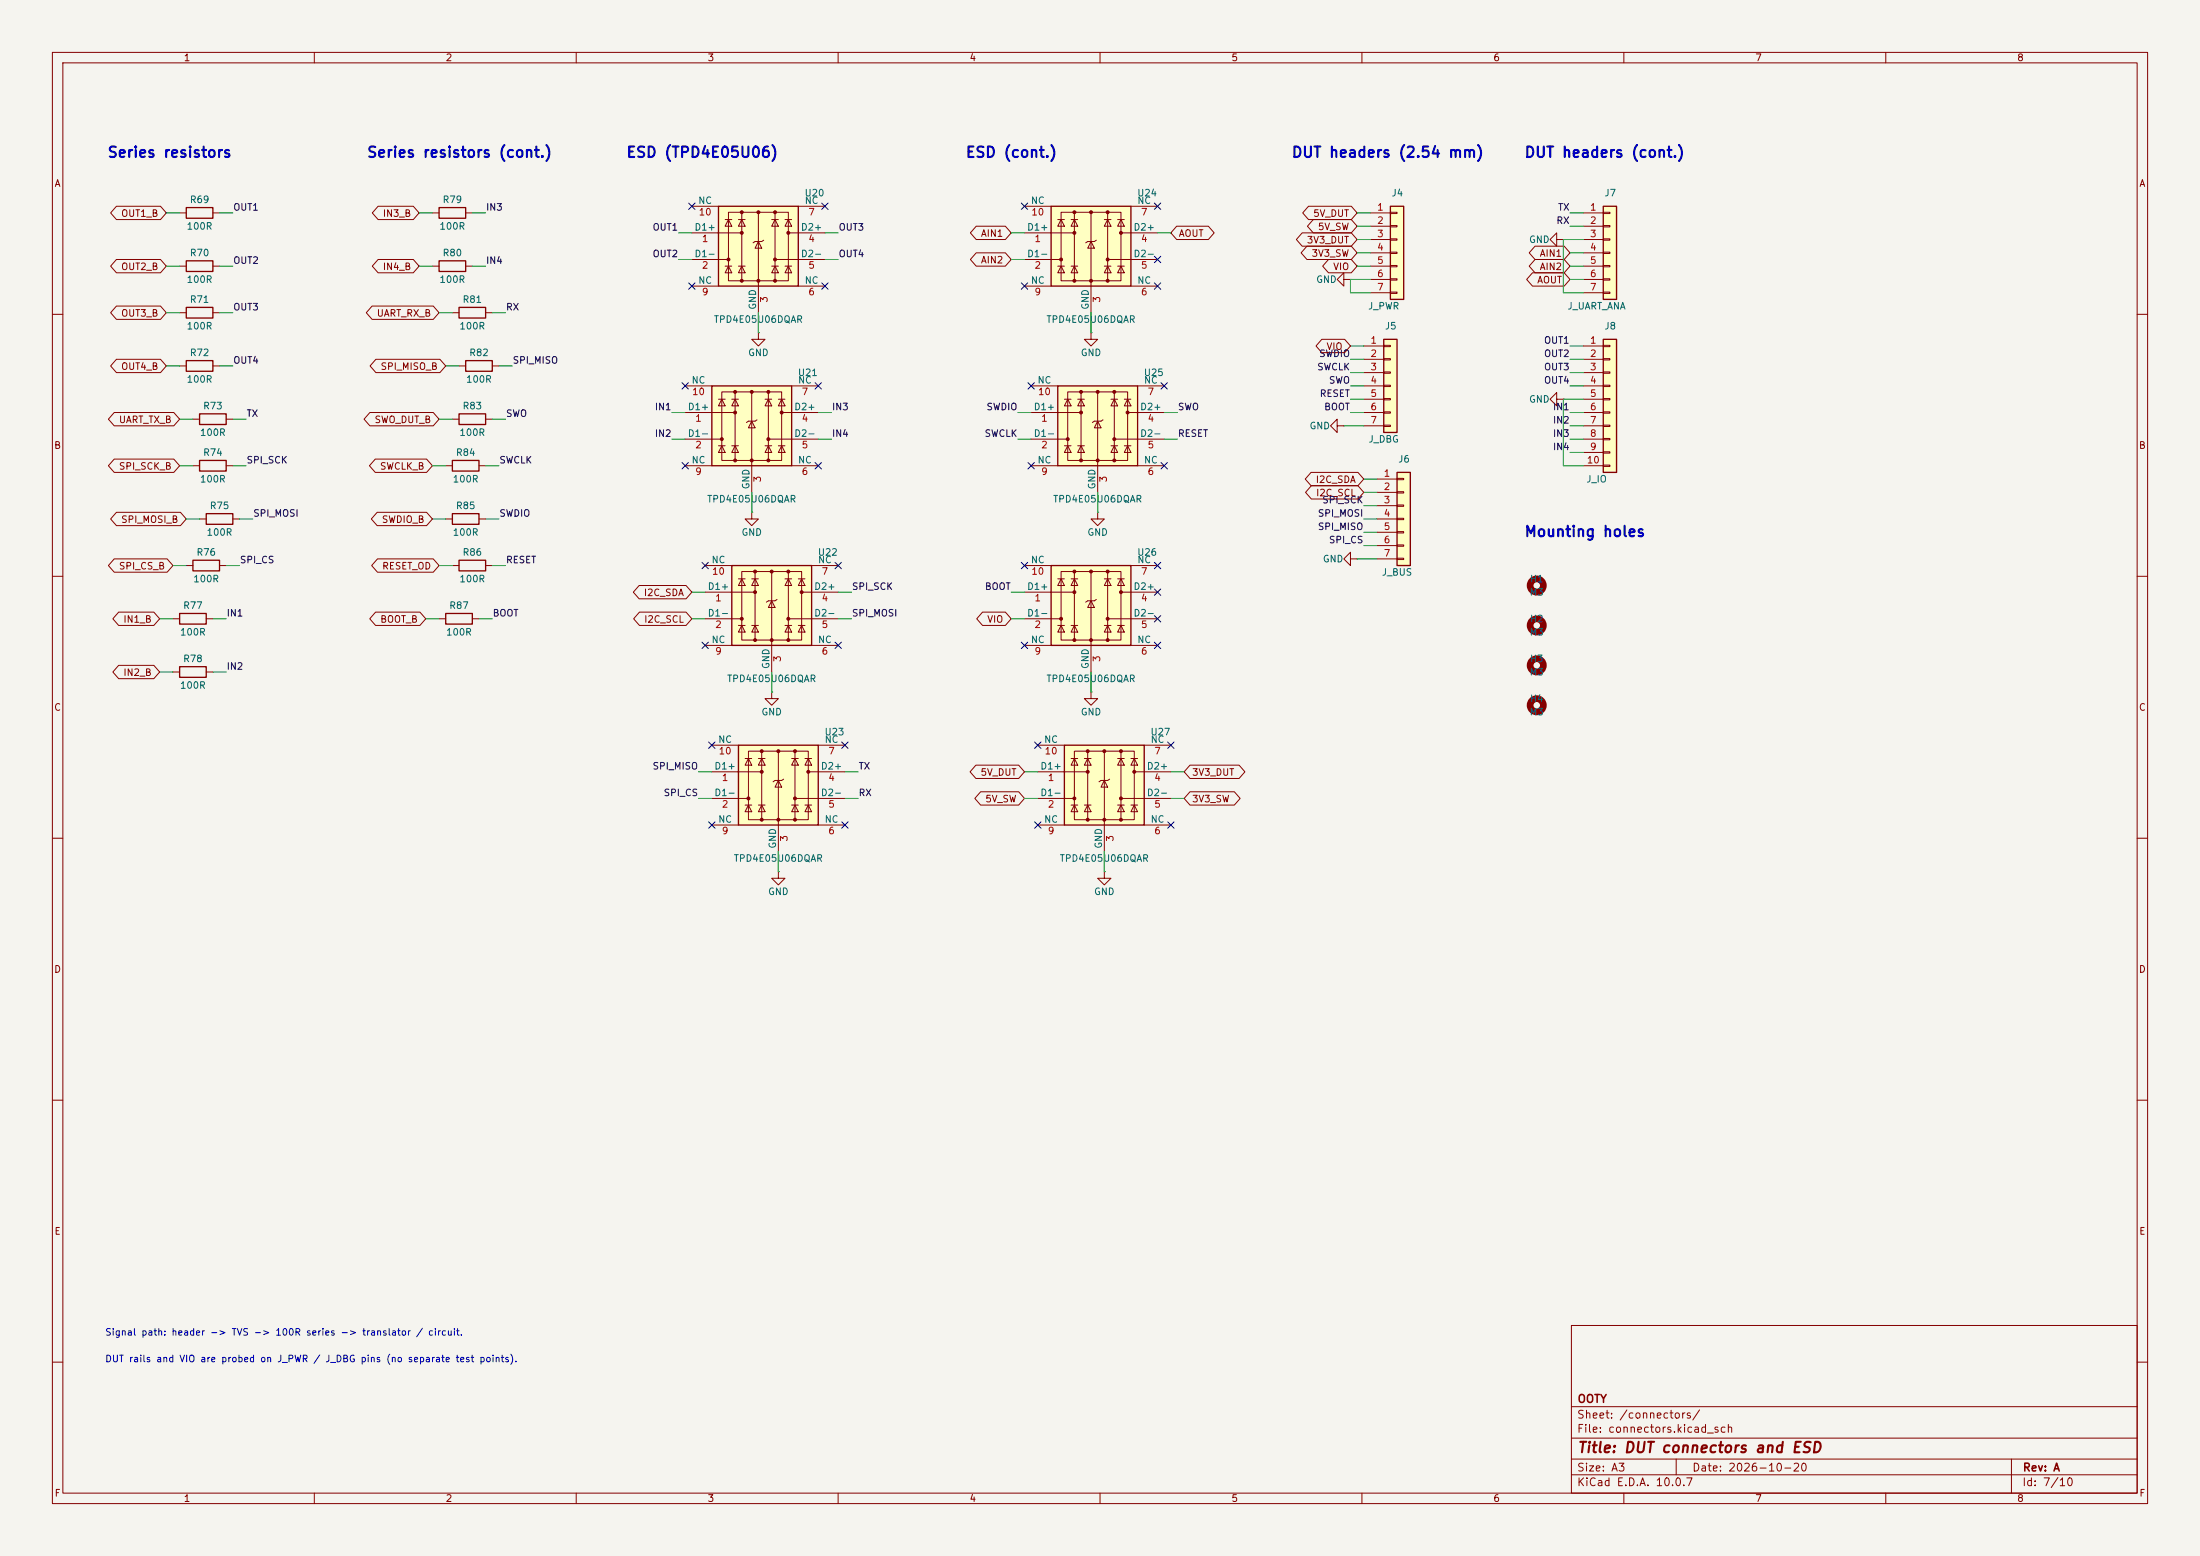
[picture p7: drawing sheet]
<svg xmlns="http://www.w3.org/2000/svg" width="420mm" height="297mm" viewBox="0 0 420 297" stroke-linecap="round" stroke-linejoin="round" font-family="sans-serif">
<path d="M0 0h420v297h-420z" fill="#f5f4ef" stroke="#f5f4ef" stroke-width=".19"/>
<g fill="none" stroke="#840000" stroke-width=".19">
<path d="M10 10h400v277h-400zM12 12h396v273h-396zM60 10v2M110 10v2M160 10v2M210 10v2M260 10v2M310 10v2M360 10v2M10 60h2M408 60h2M10 110h2"/>
<path d="M408 110h2M10 160h2M408 160h2M10 210h2M408 210h2M300 253h108v32h-108zM10 260h2M300 278.5h108M300 274.5h108M300 268.5h108M320 278.5v3M384 278.5v6.5"/>
<path d="M408 260h2M60 285v2M110 285v2M160 285v2M210 285v2M260 285v2M300 281.5h108M310 285v2M360 285v2"/>
</g>
<circle cx="293.4" cy="111.8" r="1.27" fill="none" stroke="#840000" stroke-width="1.3"/>
<path d="M137.2 39.4h15.2v15.2h-15.2z" fill="#ffffc2"/>
<g fill="none" stroke="#840000" stroke-width=".19">
<path d="M132.1 39.4h5.1M152.4 39.4h5.1M132.1 44.5h9.5M132.1 49.5h7M132.1 54.6h5.1M138.4 41.9h1.3M138.4 50.8h1.3M139.1 40.5h11.4v13.1h-11.4zM139.1 41.9l.6 1.3h-1.3zM139.1 50.8l.6 1.3h-1.3zM141 41.9h1.2M141 50.8h1.2"/>
<path d="M141.6 41.9l.6 1.3h-1.2zM141.6 50.8l.6 1.3h-1.2zM141.6 40.5v13.1M144.8 46.1l.6 1.3h-1.3zM144.8 40.5v19.2M145.8 45.8l-.4 .3h-1.3l-.3 .3M147.3 41.9h1.3M147.3 50.8h1.3M148 41.9l.6 1.3h-1.3zM148 50.8l.6 1.3h-1.3zM148 40.5v13.1M148 49.5h9.5"/>
<path d="M149.9 41.9h1.2M149.9 50.8h1.2M150.5 41.9l.6 1.3h-1.2zM150.5 50.8l.6 1.3h-1.2zM150.5 44.5h7M152.4 54.6h5.1M144.8 63.5v1.3h1.2l-1.2 1.2-1.3-1.2h1.3M144.8 63.5h.1"/>
</g>
<path d="M137.2 39.4h15.2v15.2h-15.2z" fill="none" stroke="#840000" stroke-width=".25"/>
<g fill="#840000" stroke="#840000" stroke-width=".19">
<circle cx="139.1" cy="49.5" r=".28"/>
<circle cx="141.6" cy="40.5" r=".28"/>
<circle cx="141.6" cy="44.5" r=".28"/>
<circle cx="141.6" cy="53.6" r=".28"/>
<circle cx="144.8" cy="40.5" r=".28"/>
<circle cx="144.8" cy="53.6" r=".28"/>
<circle cx="148" cy="40.5" r=".28"/>
<circle cx="148" cy="49.5" r=".28"/>
<circle cx="148" cy="53.6" r=".28"/>
<circle cx="150.5" cy="44.5" r=".28"/>
</g>
<path d="M135.9 73.7h15.2v15.2h-15.2z" fill="#ffffc2"/>
<g fill="none" stroke="#840000" stroke-width=".19">
<path d="M87.6 69.9h1.3M94 69.9h1.2M130.8 78.7h9.5M130.8 73.7h5.1M137.2 76.2h1.2M137.8 74.8h11.4v13.1h-11.4zM137.8 76.2l.6 1.3h-1.2zM139.7 76.2h1.3M140.3 76.2l.7 1.3h-1.3zM140.3 74.8v13.1M143.5 74.8v19.2M146 76.2h1.3"/>
<path d="M146.7 76.2l.6 1.3h-1.3zM146.7 74.8v13.1M148.6 76.2h1.3M149.2 76.2l.7 1.3h-1.3zM149.2 78.7h7M151.1 73.7h5.1M297.2 76.2v-1.3l-1.3 1.3 1.3 1.3v-1.3h1.2M298.4 76.2h.1M130.8 83.8h7M130.8 88.9h5.1M137.2 85.1h1.2M137.8 85.1l.6 1.3h-1.2z"/>
<path d="M139.7 85.1h1.3M140.3 85.1l.7 1.3h-1.3zM143.5 80.4l.6 1.3h-1.2zM143.5 97.8v1.3h1.3l-1.3 1.2-1.3-1.2h1.3M143.5 97.8h.1M144.5 80.1l-.4 .3h-1.2l-.4 .2M146 85.1h1.3M146.7 85.1l.6 1.3h-1.3zM146.7 83.8h9.5M148.6 85.1h1.3M149.2 85.1l.7 1.3h-1.3zM151.1 88.9h5.1"/>
<path d="M257.8 106.7v-1.3l-1.3 1.3 1.3 1.3v-1.3h1.3M259.1 106.7h.1M33 128.3h1.3M39.4 128.3h1.2"/>
</g>
<path d="M88.9 68.8h5.1v2.1h-5.1zM135.9 73.7h15.2v15.2h-15.2zM34.3 127.3h5.1v2h-5.1z" fill="none" stroke="#840000" stroke-width=".25"/>
<g fill="#840000" stroke="#840000" stroke-width=".19">
<circle cx="137.8" cy="83.8" r=".28"/>
<circle cx="140.3" cy="74.8" r=".28"/>
<circle cx="140.3" cy="78.7" r=".28"/>
<circle cx="140.3" cy="87.9" r=".28"/>
<circle cx="143.5" cy="74.8" r=".28"/>
<circle cx="143.5" cy="87.9" r=".28"/>
<circle cx="146.7" cy="74.8" r=".28"/>
<circle cx="146.7" cy="83.8" r=".28"/>
<circle cx="146.7" cy="87.9" r=".28"/>
<circle cx="149.2" cy="78.7" r=".28"/>
</g>
<circle cx="293.4" cy="127" r="1.27" fill="none" stroke="#840000" stroke-width="1.3"/>
<path d="M266.7 90.2h2.5v17.8h-2.5z" fill="#ffffc2"/>
<path d="M266.7 90.2h2.5v17.8h-2.5z" fill="none" stroke="#840000" stroke-width=".25"/>
<g fill="none" stroke="#840000" stroke-width=".19">
<path d="M262.9 91.4h3.8M262.9 94h3.8M262.9 96.5h3.8M262.9 99.1h3.8M266.7 91.3h1.3v.3h-1.3zM266.7 93.9h1.3v.2h-1.3zM266.7 96.4h1.3v.2h-1.3zM266.7 98.9h1.3v.3h-1.3zM262.9 101.6h3.8M262.9 104.1h3.8M262.9 106.7h3.8M266.7 101.5h1.3v.2h-1.3z"/>
<path d="M266.7 104h1.3v.3h-1.3zM266.7 106.6h1.3v.2h-1.3z"/>
</g>
<path d="M203.2 142.2h15.2v15.3h-15.2z" fill="#ffffc2"/>
<g fill="none" stroke="#840000" stroke-width=".19">
<path d="M198.1 147.3h9.5M198.1 152.4h7M198.1 157.5h5.1M198.1 142.2h5.1M204.5 144.8h1.2M204.5 153.7h1.2M205.1 143.4h11.4v13.1h-11.4zM205.1 144.8l.6 1.3h-1.2zM205.1 153.7l.6 1.2h-1.2zM207 144.8h1.3M207 153.7h1.3M207.6 144.8l.7 1.3h-1.3z"/>
<path d="M207.6 153.7l.7 1.2h-1.3zM207.6 143.4v13.1M210.8 149l.7 1.2h-1.3zM210.8 143.4v19.2M211.8 148.7l-.3 .3h-1.3l-.4 .2M213.4 144.8h1.2M213.4 153.7h1.2M214 144.8l.6 1.3h-1.2zM214 153.7l.6 1.2h-1.2zM214 143.4v13.1M214 152.4h9.5M215.9 144.8h1.3"/>
<path d="M215.9 153.7h1.3M216.5 144.8l.7 1.3h-1.3zM216.5 153.7l.7 1.2h-1.3zM216.5 147.3h7M218.4 157.5h5.1M218.4 142.2h5.1"/>
</g>
<path d="M203.2 142.2h15.2v15.3h-15.2z" fill="none" stroke="#840000" stroke-width=".25"/>
<g fill="#840000" stroke="#840000" stroke-width=".19">
<circle cx="205.1" cy="152.4" r=".28"/>
<circle cx="207.6" cy="143.4" r=".28"/>
<circle cx="207.6" cy="147.3" r=".28"/>
<circle cx="207.6" cy="156.5" r=".28"/>
<circle cx="210.8" cy="143.4" r=".28"/>
<circle cx="210.8" cy="156.5" r=".28"/>
<circle cx="214" cy="143.4" r=".28"/>
<circle cx="214" cy="152.4" r=".28"/>
<circle cx="214" cy="156.5" r=".28"/>
<circle cx="216.5" cy="147.3" r=".28"/>
</g>
<path d="M264.2 64.8h2.5v17.8h-2.5z" fill="#ffffc2"/>
<path d="M264.2 64.8h2.5v17.8h-2.5z" fill="none" stroke="#840000" stroke-width=".25"/>
<g fill="none" stroke="#840000" stroke-width=".19">
<path d="M256.5 53.3v-1.2l-1.2 1.2 1.2 1.3v-1.3h1.3M257.8 53.3h.1M260.3 66h3.9M260.3 68.6h3.9M260.3 71.1h3.9M260.3 73.7h3.9M260.3 76.2h3.9M260.3 78.7h3.9M264.2 65.9h1.2v.3h-1.2zM264.2 68.5h1.2v.2h-1.2zM264.2 71h1.2v.2h-1.2zM264.2 73.5h1.2v.3h-1.2z"/>
<path d="M264.2 76.1h1.2v.2h-1.2zM264.2 78.6h1.2v.3h-1.2zM255.3 81.3v-1.3l-1.3 1.3 1.3 1.3v-1.3h1.2M256.5 81.3h.1M260.3 81.3h3.9M264.2 81.2h1.2v.2h-1.2z"/>
</g>
<path d="M265.4 39.4h2.6v17.8h-2.6z" fill="#ffffc2"/>
<path d="M265.4 39.4h2.6v17.8h-2.6z" fill="none" stroke="#840000" stroke-width=".25"/>
<g fill="none" stroke="#840000" stroke-width=".19">
<path d="M261.6 40.6h3.8M261.6 43.2h3.8M261.6 45.7h3.8M261.6 48.3h3.8M261.6 50.8h3.8M261.6 53.3h3.8M261.6 55.9h3.8M265.4 40.5h1.3v.3h-1.3zM265.4 43.1h1.3v.2h-1.3zM265.4 45.6h1.3v.2h-1.3zM265.4 48.1h1.3v.3h-1.3zM265.4 50.7h1.3v.2h-1.3z"/>
<path d="M265.4 53.2h1.3v.3h-1.3zM265.4 55.8h1.3v.2h-1.3z"/>
</g>
<path d="M200.7 108h15.2v15.2h-15.2z" fill="#ffffc2"/>
<g fill="none" stroke="#840000" stroke-width=".19">
<path d="M82.5 40.6h1.3M88.9 40.6h1.3M195.6 113h9.5M195.6 118.1h7M195.6 108h5.1M201.9 110.5h1.3M201.9 119.4h1.3M202.6 109.1h11.4v13.1h-11.4zM202.6 110.5l.6 1.3h-1.3zM202.6 119.4l.6 1.3h-1.3zM204.5 110.5h1.2M204.5 119.4h1.2"/>
<path d="M205.1 110.5l.6 1.3h-1.2zM205.1 119.4l.6 1.3h-1.2zM205.1 109.1v13.1M208.3 114.7l.6 1.3h-1.3zM208.3 109.1v19.2M209.3 114.4l-.4 .3h-1.3l-.3 .2M210.8 110.5h1.3M210.8 119.4h1.3M211.5 110.5l.6 1.3h-1.3zM211.5 119.4l.6 1.3h-1.3zM211.5 109.1v13.1M211.5 118.1h9.5"/>
<path d="M213.4 110.5h1.2M213.4 119.4h1.2M214 110.5l.6 1.3h-1.2zM214 119.4l.6 1.3h-1.2zM214 113h7M215.9 108h5.1M195.6 123.2h5.1M208.3 132.1v1.3h1.2l-1.2 1.2-1.3-1.2h1.3M208.3 132.1h.1M215.9 123.2h5.1"/>
</g>
<path d="M83.8 39.6h5.1v2.1h-5.1zM200.7 108h15.2v15.2h-15.2z" fill="none" stroke="#840000" stroke-width=".25"/>
<g fill="#840000" stroke="#840000" stroke-width=".19">
<circle cx="202.6" cy="118.1" r=".28"/>
<circle cx="205.1" cy="109.1" r=".28"/>
<circle cx="205.1" cy="113" r=".28"/>
<circle cx="205.1" cy="122.2" r=".28"/>
<circle cx="208.3" cy="109.1" r=".28"/>
<circle cx="208.3" cy="122.2" r=".28"/>
<circle cx="211.5" cy="109.1" r=".28"/>
<circle cx="211.5" cy="118.1" r=".28"/>
<circle cx="211.5" cy="122.2" r=".28"/>
<circle cx="214" cy="113" r=".28"/>
</g>
<path d="M139.7 108h15.2v15.2h-15.2z" fill="#ffffc2"/>
<g fill="none" stroke="#840000" stroke-width=".19">
<path d="M82.5 50.8h1.3M86.4 59.7h1.2M88.9 50.8h1.3M92.7 59.7h1.3M33 118.1h1.3M35.6 108h1.2M39.4 118.1h1.2M41.9 108h1.3M134.6 113h9.5M134.6 118.1h7M134.6 108h5.1M141 110.5h1.2"/>
<path d="M141 119.4h1.2M141.6 109.1h11.4v13.1h-11.4zM141.6 110.5l.6 1.3h-1.2zM141.6 119.4l.6 1.3h-1.2zM143.5 110.5h1.3M143.5 119.4h1.3M144.1 110.5l.7 1.3h-1.3zM144.1 119.4l.7 1.3h-1.3zM144.1 109.1v13.1M147.3 114.7l.7 1.3h-1.3zM147.3 109.1v19.2M148.3 114.4l-.3 .3h-1.3l-.4 .2"/>
<path d="M149.9 110.5h1.2M149.9 119.4h1.2M150.5 110.5l.6 1.3h-1.2zM150.5 119.4l.6 1.3h-1.2zM150.5 109.1v13.1M150.5 118.1h9.5M152.4 110.5h1.3M152.4 119.4h1.3M153 110.5l.7 1.3h-1.3zM153 119.4l.7 1.3h-1.3zM153 113h7M154.9 108h5.1"/>
<path d="M134.6 123.2h5.1M154.9 123.2h5.1"/>
</g>
<path d="M83.8 49.8h5.1v2h-5.1zM87.6 58.7h5.1v2h-5.1zM34.3 117.1h5.1v2h-5.1zM36.8 106.9h5.1v2.1h-5.1zM139.7 108h15.2v15.2h-15.2z" fill="none" stroke="#840000" stroke-width=".25"/>
<g fill="#840000" stroke="#840000" stroke-width=".19">
<circle cx="141.6" cy="118.1" r=".28"/>
<circle cx="144.1" cy="109.1" r=".28"/>
<circle cx="144.1" cy="113" r=".28"/>
<circle cx="144.1" cy="122.2" r=".28"/>
<circle cx="147.3" cy="109.1" r=".28"/>
<circle cx="147.3" cy="122.2" r=".28"/>
<circle cx="150.5" cy="109.1" r=".28"/>
<circle cx="150.5" cy="118.1" r=".28"/>
<circle cx="150.5" cy="122.2" r=".28"/>
<circle cx="153" cy="113" r=".28"/>
</g>
<g fill="none" stroke="#840000" stroke-width="1.3">
<circle cx="293.4" cy="119.4" r="1.27"/>
<circle cx="293.4" cy="134.6" r="1.27"/>
</g>
<path d="M141 142.2h15.2v15.3h-15.2z" fill="#ffffc2"/>
<g fill="none" stroke="#840000" stroke-width=".19">
<path d="M209.5 97.8v1.3h1.3l-1.3 1.2-1.2-1.2h1.2M209.5 97.8h.1M83.8 118.1h1.3M86.4 108h1.2M90.2 118.1h1.2M92.7 108h1.3M147.3 132.1v1.3h1.3l-1.3 1.2-1.3-1.2h1.3M147.3 132.1h.1M135.9 147.3h9.5M135.9 152.4h7M135.9 157.5h5.1M135.9 142.2h5.1"/>
<path d="M142.2 144.8h1.3M142.2 153.7h1.3M142.9 143.4h11.4v13.1h-11.4zM142.9 144.8l.6 1.3h-1.3zM142.9 153.7l.6 1.2h-1.3zM144.8 144.8h1.2M144.8 153.7h1.2M145.4 144.8l.6 1.3h-1.2zM145.4 153.7l.6 1.2h-1.2zM145.4 143.4v13.1M148.6 149l.6 1.2h-1.2zM148.6 143.4v19.2"/>
<path d="M149.6 148.7l-.4 .3h-1.2l-.4 .2M151.1 144.8h1.3M151.1 153.7h1.3M151.8 144.8l.6 1.3h-1.3zM151.8 153.7l.6 1.2h-1.3zM151.8 143.4v13.1M151.8 152.4h9.5M153.7 144.8h1.2M153.7 153.7h1.2M154.3 144.8l.6 1.3h-1.2zM154.3 153.7l.6 1.2h-1.2zM154.3 147.3h7"/>
<path d="M156.2 157.5h5.1M156.2 142.2h5.1"/>
</g>
<path d="M85.1 117.1h5.1v2h-5.1zM87.6 106.9h5.1v2.1h-5.1zM141 142.2h15.2v15.3h-15.2z" fill="none" stroke="#840000" stroke-width=".25"/>
<g fill="#840000" stroke="#840000" stroke-width=".19">
<circle cx="142.9" cy="152.4" r=".28"/>
<circle cx="145.4" cy="143.4" r=".28"/>
<circle cx="145.4" cy="147.3" r=".28"/>
<circle cx="145.4" cy="156.5" r=".28"/>
<circle cx="148.6" cy="143.4" r=".28"/>
<circle cx="148.6" cy="156.5" r=".28"/>
<circle cx="151.8" cy="143.4" r=".28"/>
<circle cx="151.8" cy="152.4" r=".28"/>
<circle cx="151.8" cy="156.5" r=".28"/>
<circle cx="154.3" cy="147.3" r=".28"/>
</g>
<path d="M306.1 39.4h2.5v17.8h-2.5z" fill="#ffffc2"/>
<path d="M306.1 39.4h2.5v17.8h-2.5z" fill="none" stroke="#840000" stroke-width=".25"/>
<g fill="none" stroke="#840000" stroke-width=".19">
<path d="M302.3 40.6h3.8M302.3 43.2h3.8M302.3 45.7h3.8M302.3 48.3h3.8M302.3 50.8h3.8M302.3 53.3h3.8M302.3 55.9h3.8M306.1 40.5h1.2v.3h-1.2zM306.1 43.1h1.2v.2h-1.2zM306.1 45.6h1.2v.2h-1.2zM306.1 48.1h1.2v.3h-1.2zM306.1 50.7h1.2v.2h-1.2z"/>
<path d="M306.1 53.2h1.2v.3h-1.2zM306.1 55.8h1.2v.2h-1.2zM208.3 63.5v1.3h1.2l-1.2 1.2-1.3-1.2h1.3M208.3 63.5h.1"/>
</g>
<path d="M200.7 39.4h15.2v15.2h-15.2z" fill="#ffffc2"/>
<g fill="none" stroke="#840000" stroke-width=".19">
<path d="M195.6 39.4h5.1M215.9 39.4h5.1M34.3 40.6h1.3M40.6 40.6h1.3M195.6 44.5h9.5M195.6 49.5h7M195.6 54.6h5.1M201.9 41.9h1.3M201.9 50.8h1.3M202.6 40.5h11.4v13.1h-11.4zM202.6 41.9l.6 1.3h-1.3zM202.6 50.8l.6 1.3h-1.3z"/>
<path d="M204.5 41.9h1.2M204.5 50.8h1.2M205.1 41.9l.6 1.3h-1.2zM205.1 50.8l.6 1.3h-1.2zM205.1 40.5v13.1M208.3 46.1l.6 1.3h-1.3zM208.3 40.5v19.2M209.3 45.8l-.4 .3h-1.3l-.3 .3M210.8 41.9h1.3M210.8 50.8h1.3M211.5 41.9l.6 1.3h-1.3zM211.5 50.8l.6 1.3h-1.3z"/>
<path d="M211.5 40.5v13.1M211.5 49.5h9.5M213.4 41.9h1.2M213.4 50.8h1.2M214 41.9l.6 1.3h-1.2zM214 50.8l.6 1.3h-1.2zM214 44.5h7M215.9 54.6h5.1M36.8 88.9h1.3M36.8 80h1.3M38.1 99.1h1.3M43.2 88.9h1.2"/>
<path d="M43.2 80h1.2M44.4 99.1h1.3M148.6 166.4v1.2h1.3l-1.3 1.3-1.3-1.3h1.3M148.6 166.4h.1M210.8 166.4v1.2h1.3l-1.3 1.3-1.3-1.3h1.3M210.8 166.4h.1"/>
</g>
<path d="M35.6 39.6h5v2.1h-5zM200.7 39.4h15.2v15.2h-15.2zM38.1 79h5.1v2h-5.1zM38.1 87.9h5.1v2h-5.1zM39.4 98h5v2.1h-5z" fill="none" stroke="#840000" stroke-width=".25"/>
<g fill="#840000" stroke="#840000" stroke-width=".19">
<circle cx="202.6" cy="49.5" r=".28"/>
<circle cx="205.1" cy="40.5" r=".28"/>
<circle cx="205.1" cy="44.5" r=".28"/>
<circle cx="205.1" cy="53.6" r=".28"/>
<circle cx="208.3" cy="40.5" r=".28"/>
<circle cx="208.3" cy="53.6" r=".28"/>
<circle cx="211.5" cy="40.5" r=".28"/>
<circle cx="211.5" cy="49.5" r=".28"/>
<circle cx="211.5" cy="53.6" r=".28"/>
<circle cx="214" cy="44.5" r=".28"/>
</g>
<path d="M201.9 73.7h15.3v15.2h-15.3z" fill="#ffffc2"/>
<g fill="none" stroke="#840000" stroke-width=".19">
<path d="M34.3 59.7h1.3M34.3 50.8h1.3M40.6 59.7h1.3M40.6 50.8h1.3M297.2 45.7v-1.2l-1.3 1.2 1.3 1.3v-1.3h1.2M298.4 45.7h.1M34.3 69.9h1.3M40.6 69.9h1.3M196.8 78.7h9.6M196.8 73.7h5.1M203.2 76.2h1.3M203.8 74.8h11.5v13.1h-11.5z"/>
<path d="M203.8 76.2l.7 1.3h-1.3zM205.7 76.2h1.3M206.4 76.2l.6 1.3h-1.3zM206.4 74.8v13.1M209.5 74.8v19.2M212.1 76.2h1.3M212.7 76.2l.7 1.3h-1.3zM212.7 74.8v13.1M214.6 76.2h1.3M215.3 76.2l.6 1.3h-1.3zM215.3 78.7h6.9M217.2 73.7h5"/>
<path d="M85.1 88.9h1.3M85.1 99.1h1.3M86.4 80h1.2M91.4 88.9h1.3M91.4 99.1h1.3M92.7 80h1.3M196.8 83.8h7M196.8 88.9h5.1M203.2 85.1h1.3M203.8 85.1l.7 1.3h-1.3zM205.7 85.1h1.3M206.4 85.1l.6 1.3h-1.3z"/>
<path d="M209.5 80.4l.7 1.3h-1.3zM210.6 80.1l-.4 .3h-1.3l-.4 .2M212.1 85.1h1.3M212.7 85.1l.7 1.3h-1.3zM212.7 83.8h9.5M214.6 85.1h1.3M215.3 85.1l.6 1.3h-1.3zM217.2 88.9h5"/>
</g>
<path d="M35.6 58.7h5v2h-5zM35.6 49.8h5v2h-5zM35.6 68.8h5v2.1h-5zM87.6 79h5.1v2h-5.1zM201.9 73.7h15.3v15.2h-15.3zM86.4 98h5v2.1h-5zM86.4 87.9h5v2h-5z" fill="none" stroke="#840000" stroke-width=".25"/>
<g fill="#840000" stroke="#840000" stroke-width=".19">
<circle cx="203.8" cy="83.8" r=".28"/>
<circle cx="206.4" cy="74.8" r=".28"/>
<circle cx="206.4" cy="78.7" r=".28"/>
<circle cx="206.4" cy="87.9" r=".28"/>
<circle cx="209.5" cy="74.8" r=".28"/>
<circle cx="209.5" cy="87.9" r=".28"/>
<circle cx="212.7" cy="74.8" r=".28"/>
<circle cx="212.7" cy="83.8" r=".28"/>
<circle cx="212.7" cy="87.9" r=".28"/>
<circle cx="215.3" cy="78.7" r=".28"/>
</g>
<path d="M306.1 64.8h2.5v25.4h-2.5z" fill="#ffffc2"/>
<path d="M306.1 64.8h2.5v25.4h-2.5z" fill="none" stroke="#840000" stroke-width=".25"/>
<g fill="none" stroke="#840000" stroke-width=".19">
<path d="M22.2 39.4h8.4l1.1 1.2-1.1 1.3h-8.4l-1.1-1.3zM72.2 39.4h6.7l1.1 1.2-1.1 1.3h-6.7l-1.1-1.3zM249.8 39.4h8.2l1.1 1.2-1.1 1.3h-8.2l-1.1-1.3zM22.2 49.5h8.4l1.1 1.3-1.1 1.3h-8.4l-1.1-1.3zM22.2 58.4h8.4l1.1 1.3-1.1 1.3h-8.4l-1.1-1.3zM71 58.4h11.7l1.1 1.3-1.1 1.3h-11.7l-1.1-1.3zM72.2 49.5h6.7l1.1 1.3-1.1 1.3h-6.7l-1.1-1.3zM186.4 48.3h5.5l1.1 1.2-1.1 1.3h-5.5l-1.2-1.3zM186.4 43.2h5.5l1.1 1.3-1.1 1.2h-5.5l-1.2-1.2zM224.6 43.2h6.1l1.1 1.3-1.1 1.2h-6.1l-1.1-1.2zM248.6 44.4h9.4l1.1 1.3-1.1 1.3h-9.4l-1.1-1.3zM249.5 47h8.5l1.1 1.3-1.1 1.2h-8.5l-1.1-1.2z"/>
<path d="M250.7 41.9h7.3l1.1 1.3-1.1 1.3h-7.3l-1.1-1.3zM253.6 49.5h4.4l1.1 1.3-1.1 1.3h-4.4l-1.1-1.3zM292.6 52.1h6l1.1 1.2-1.1 1.3h-6l-1.2-1.3zM293 47h5.6l1.1 1.3-1.1 1.2h-5.6l-1.1-1.2zM293 49.5h5.6l1.1 1.3-1.1 1.3h-5.6l-1.1-1.3zM21.8 78.7h11.4l1.1 1.3-1.1 1.3h-11.4l-1.1-1.3zM22.2 68.6h8.4l1.1 1.3-1.1 1.2h-8.4l-1.1-1.2zM70.6 78.7h12.1l1.1 1.3-1.1 1.3h-12.1l-1.1-1.3zM71.8 68.6h12.2l1.1 1.3-1.1 1.2h-12.2l-1.2-1.2zM252.3 64.8h4.4l1.1 1.2-1.1 1.3h-4.4l-1.1-1.3zM302.3 66h3.8M302.3 68.6h3.8"/>
<path d="M302.3 71.1h3.8M302.3 73.7h3.8M302.3 76.2h3.8M302.3 78.7h3.8M306.1 65.9h1.2v.3h-1.2zM306.1 68.5h1.2v.2h-1.2zM306.1 71h1.2v.2h-1.2zM306.1 73.5h1.2v.3h-1.2zM306.1 76.1h1.2v.2h-1.2zM306.1 78.6h1.2v.3h-1.2zM21.8 87.6h11.4l1.1 1.3-1.1 1.3h-11.4l-1.1-1.3zM22.2 97.8h12.2l1.2 1.3-1.2 1.2h-12.2l-1.1-1.2z"/>
<path d="M71.6 87.6h9.8l1.1 1.3-1.1 1.3h-9.8l-1.1-1.3zM72 97.8h9.4l1.1 1.3-1.1 1.2h-9.4l-1.1-1.2zM250.3 90.2h8.9l1.1 1.2-1.1 1.3h-8.9l-1.1-1.3zM250.3 92.7h8.9l1.1 1.3-1.1 1.3h-8.9l-1.1-1.3zM302.3 81.3h3.8M302.3 83.8h3.8M302.3 86.4h3.8M302.3 88.9h3.8M306.1 81.2h1.2v.2h-1.2zM306.1 83.7h1.2v.2h-1.2zM306.1 86.2h1.2v.3h-1.2zM306.1 88.8h1.2v.2h-1.2z"/>
<path d="M21.8 106.7h10.1l1.1 1.3-1.1 1.2h-10.1l-1.1-1.2zM22.7 116.8h6.7l1.1 1.3-1.1 1.3h-6.7l-1.2-1.3zM71.7 116.8h8.5l1.1 1.3-1.1 1.3h-8.5l-1.1-1.3zM72.1 106.7h10.6l1.1 1.3-1.1 1.2h-10.6l-1.1-1.2zM122 111.8h9l1.1 1.2-1.1 1.3h-9l-1.1-1.3zM122.1 116.8h8.9l1.1 1.3-1.1 1.3h-8.9l-1.1-1.3zM187.6 116.8h4.3l1.1 1.3-1.1 1.3h-4.3l-1.1-1.3zM22.7 127h6.7l1.1 1.3-1.1 1.2h-6.7l-1.2-1.2zM186.3 146h8.2l1.1 1.3-1.1 1.3h-8.2l-1.1-1.3zM187.2 151.1h7.3l1.1 1.3-1.1 1.3h-7.3l-1.1-1.3zM227.2 146h9.3l1.2 1.3-1.2 1.3h-9.3l-1.1-1.3zM227.2 151.1h8.4l1.2 1.3-1.2 1.3h-8.4l-1.1-1.3z"/>
</g>
<g fill="none" stroke="#009600" stroke-width=".19">
<path d="M31.7 50.8h2.6M31.7 40.6h2.6M31.7 59.7h2.6M41.9 50.8h2.5M41.9 40.6h2.5M41.9 59.7h2.5M80 50.8h2.5M80 40.6h2.5M83.8 59.7h2.6M90.2 50.8h2.5M90.2 40.6h2.5M94 59.7h2.5"/>
<path d="M129.5 49.5h2.6M129.5 44.5h2.6M144.8 59.7v3.8M157.5 49.5h2.5M157.5 44.5h2.5M193 49.5h2.6M193 44.5h2.6M208.3 59.7v3.8M221 44.5h2.5M259.1 48.3h2.5M259.1 50.8h2.5M259.1 40.6h2.5"/>
<path d="M259.1 45.7h2.5M259.1 43.2h2.5M261.6 53.3h-3.8v2.6h3.8M299.7 48.3h2.6M299.7 53.3h2.6M299.7 50.8h2.6M299.7 40.6h2.6M299.7 43.2h2.6M302.3 45.7h-3.9v10.2h3.9M31.7 69.9h2.6M41.9 69.9h2.5M85.1 69.9h2.5"/>
<path d="M95.2 69.9h2.6M128.3 78.7h2.5M144.8 63.5h.1M156.2 78.7h2.5M194.3 78.7h2.5M208.3 63.5h.1M222.2 78.7h2.6M257.8 78.7h2.5M257.8 73.7h2.5M257.8 71.1h2.5M257.8 76.2h2.5M257.8 68.6h2.5"/>
<path d="M257.8 66h2.5M299.7 78.7h2.6M299.7 73.7h2.6M299.7 71.1h2.6M299.7 68.6h2.6M299.7 66h2.6M302.3 76.2h-3.9v12.7h3.9M34.3 88.9h2.5M34.3 80h2.5M35.6 99.1h2.5M44.4 88.9h2.6M44.4 80h2.6"/>
<path d="M45.7 99.1h2.6M82.5 99.1h2.6M82.5 88.9h2.6M83.8 80h2.6M92.7 99.1h2.5M92.7 88.9h2.5M94 80h2.5M128.3 83.8h2.5M143.5 97.8h.1M143.5 94v3.8M156.2 83.8h2.5M194.3 83.8h2.5"/>
<path d="M209.5 97.8h.1M209.5 94v3.8M222.2 83.8h2.6M256.5 81.3h3.8M260.3 99.1h2.6M260.3 91.4h2.6M260.3 94h2.6M260.3 96.5h2.6M299.7 83.8h2.6M299.7 86.4h2.6M299.7 81.3h2.6M30.5 118.1h2.5"/>
<path d="M33 108h2.6M40.6 118.1h2.6M43.2 108h2.5M81.3 118.1h2.5M83.8 108h2.6M91.4 118.1h2.6M94 108h2.5M132.1 118.1h2.5M132.1 113h2.5M160 118.1h2.6M160 113h2.6M193 118.1h2.6"/>
<path d="M193 113h2.6M259.1 106.7h3.8M260.3 104.1h2.6M260.3 101.6h2.6M30.5 128.3h2.5M40.6 128.3h2.6M147.3 132.1h.1M147.3 128.3v3.8M208.3 132.1h.1M208.3 128.3v3.8M133.3 152.4h2.6M133.3 147.3h2.6"/>
<path d="M161.3 152.4h2.5M161.3 147.3h2.5M195.6 152.4h2.5M195.6 147.3h2.5M223.5 152.4h2.6M223.5 147.3h2.6M148.6 166.4h.1M148.6 162.6v3.8M210.8 166.4h.1M210.8 162.6v3.8"/>
</g>
<g fill="none" stroke="#000084" stroke-width=".19">
<path d="M131.5 38.8l1.2 1.2M132.7 38.8l-1.2 1.2M156.9 38.8l1.2 1.2M158.1 38.8l-1.2 1.2M195 38.8l1.2 1.2M196.2 38.8l-1.2 1.2M220.4 38.8l1.2 1.2M221.6 38.8l-1.2 1.2M131.5 54l1.2 1.2M132.7 54l-1.2 1.2M156.9 54l1.2 1.2M158.1 54l-1.2 1.2"/>
<path d="M195 54l1.2 1.2M196.2 54l-1.2 1.2M220.4 48.9l1.2 1.2M220.4 54l1.2 1.2M221.6 48.9l-1.2 1.2M221.6 54l-1.2 1.2M130.2 73.1l1.2 1.2M131.4 73.1l-1.2 1.2M155.6 73.1l1.2 1.2M156.8 73.1l-1.2 1.2M196.2 73.1l1.3 1.2M197.5 73.1l-1.3 1.2"/>
<path d="M221.6 73.1l1.3 1.2M222.9 73.1l-1.3 1.2M130.2 88.3l1.2 1.2M131.4 88.3l-1.2 1.2M155.6 88.3l1.2 1.2M156.8 88.3l-1.2 1.2M196.2 88.3l1.3 1.2M197.5 88.3l-1.3 1.2M221.6 88.3l1.3 1.2M222.9 88.3l-1.3 1.2M134 107.3l1.2 1.3M135.2 107.3l-1.2 1.3"/>
<path d="M159.4 107.3l1.2 1.3M160.6 107.3l-1.2 1.3M195 107.3l1.2 1.3M196.2 107.3l-1.2 1.3M220.4 117.5l1.2 1.2M220.4 112.4l1.2 1.2M220.4 107.3l1.2 1.3M221.6 117.5l-1.2 1.2M221.6 112.4l-1.2 1.2M221.6 107.3l-1.2 1.3M134 122.6l1.2 1.2M135.2 122.6l-1.2 1.2"/>
<path d="M159.4 122.6l1.2 1.2M160.6 122.6l-1.2 1.2M195 122.6l1.2 1.2M196.2 122.6l-1.2 1.2M220.4 122.6l1.2 1.2M221.6 122.6l-1.2 1.2M135.3 156.9l1.2 1.2M135.3 141.6l1.2 1.2M136.5 156.9l-1.2 1.2M136.5 141.6l-1.2 1.2M160.7 141.6l1.2 1.2M160.7 156.9l1.2 1.2"/>
<path d="M161.9 156.9l-1.2 1.2M161.9 141.6l-1.2 1.2M197.5 156.9l1.2 1.2M197.5 141.6l1.2 1.2M198.7 156.9l-1.2 1.2M198.7 141.6l-1.2 1.2M222.9 141.6l1.2 1.2M222.9 156.9l1.2 1.2M224.1 141.6l-1.2 1.2M224.1 156.9l-1.2 1.2"/>
</g>
<g font-size="2" fill="#0000c2">
<text x="20.4" y="30.6">Series resistors</text>
<text x="69.9" y="30.6">Series resistors (cont.)</text>
<text x="119.4" y="30.6">ESD (TPD4E05U06)</text>
<text x="184.2" y="30.6">ESD (cont.)</text>
<text x="246.4" y="30.6">DUT headers (2.54 mm)</text>
<text x="290.9" y="30.6">DUT headers (cont.)</text>
<text x="290.9" y="103">Mounting holes</text>
</g>
<text font-size="2" fill="#840000" x="301" y="277.8">Title: DUT connectors and ESD</text>
<g font-size="1.5" fill="#840000">
<text x="301" y="268.1">OOTY</text>
<text x="300.9" y="273.8">File: connectors.kicad_sch</text>
<text x="300.9" y="271.1">Sheet: /connectors/</text>
<text x="300.9" y="281.2">Size: A3</text>
<text x="322.9" y="281.2">Date: 2026-10-20</text>
<text x="386" y="281.2">Rev: A</text>
<text x="300.9" y="284">KiCad E.D.A. 10.0.7</text>
<text x="385.9" y="284">Id: 7/10</text>
</g>
<g font-size="1.3" fill="#840000">
<text x="35" y="12">1</text>
<text x="85" y="12">2</text>
<text x="135" y="12">3</text>
<text x="185" y="12">4</text>
<text x="235" y="12">5</text>
<text x="285" y="12">6</text>
<text x="335" y="12">7</text>
<text x="385" y="12">8</text>
<text x="10.3" y="36">A</text>
<text x="408.3" y="36">A</text>
<text x="23" y="41.7">OUT1_B</text>
<text x="73" y="41.7">IN3_B</text>
<text x="250.6" y="41.7">5V_DUT</text>
<text x="187.2" y="45.5">AIN1</text>
<text x="224.9" y="45.5">AOUT</text>
<text x="249.4" y="46.8">3V3_DUT</text>
<text x="251.5" y="44.2">5V_SW</text>
<text x="23" y="51.9">OUT2_B</text>
<text x="73" y="51.9">IN4_B</text>
<text x="187.2" y="50.6">AIN2</text>
<text x="250.3" y="49.3">3V3_SW</text>
<text x="254.4" y="51.9">VIO</text>
<text x="293.8" y="49.3">AIN1</text>
<text x="293.8" y="51.9">AIN2</text>
<text x="293.3" y="54.4">AOUT</text>
<text x="23" y="60.7">OUT3_B</text>
<text x="71.8" y="60.7">UART_RX_B</text>
<text x="23" y="70.9">OUT4_B</text>
<text x="72.5" y="70.9">SPI_MISO_B</text>
<text x="253.1" y="67.1">VIO</text>
<text x="22.6" y="81.1">UART_TX_B</text>
<text x="71.4" y="81.1">SWO_DUT_B</text>
<text x="10.2" y="86">B</text>
<text x="22.6" y="90">SPI_SCK_B</text>
<text x="72.4" y="90">SWCLK_B</text>
<text x="408.2" y="86">B</text>
<text x="251.1" y="92.5">I2C_SDA</text>
<text x="251.1" y="95">I2C_SCL</text>
<text x="23" y="100.1">SPI_MOSI_B</text>
<text x="72.8" y="100.1">SWDIO_B</text>
<text x="22.6" y="109">SPI_CS_B</text>
<text x="72.9" y="109">RESET_OD</text>
<text x="23.4" y="119.2">IN1_B</text>
<text x="72.5" y="119.2">BOOT_B</text>
<text x="122.8" y="114.1">I2C_SDA</text>
<text x="122.9" y="119.2">I2C_SCL</text>
<text x="188.4" y="119.2">VIO</text>
<text x="23.4" y="129.3">IN2_B</text>
<text x="10.2" y="136">C</text>
<text x="408.2" y="136">C</text>
<text x="187.1" y="148.4">5V_DUT</text>
<text x="227.5" y="148.4">3V3_DUT</text>
<text x="188" y="153.5">5V_SW</text>
<text x="227.5" y="153.5">3V3_SW</text>
<text x="10.2" y="186">D</text>
<text x="408.2" y="186">D</text>
<text x="10.3" y="236">E</text>
<text x="408.3" y="236">E</text>
<text x="10.3" y="286">F</text>
<text x="35" y="287">1</text>
<text x="85" y="287">2</text>
<text x="135" y="287">3</text>
<text x="185" y="287">4</text>
<text x="235" y="287">5</text>
<text x="285" y="287">6</text>
<text x="335" y="287">7</text>
<text x="385" y="287">8</text>
<text x="408.3" y="286">F</text>
</g>
<g font-size="1.3" fill="#006464">
<text x="36.1" y="39.1">R69</text>
<text x="84.4" y="39.1">R79</text>
<text x="133.2" y="39.2">NC</text>
<text x="153.5" y="37.8">U20</text>
<text x="153.5" y="39.2">NC</text>
<text x="196.7" y="39.2">NC</text>
<text x="217" y="37.8">U24</text>
<text x="217" y="39.2">NC</text>
<text x="265.6" y="37.8">J4</text>
<text x="306.2" y="37.8">J7</text>
<text x="35.5" y="44.1">100R</text>
<text x="83.8" y="44.1">100R</text>
<text x="132.5" y="44.3">D1+</text>
<text x="152.8" y="44.3">D2+</text>
<text x="196" y="44.3">D1+</text>
<text x="216.3" y="44.3">D2+</text>
<text x="291.8" y="46.7">GND</text>
<text x="36.1" y="49.2">R70</text>
<text x="84.4" y="49.2">R80</text>
<text x="132.5" y="49.4">D1-</text>
<text x="152.8" y="49.4">D2-</text>
<text x="196" y="49.4">D1-</text>
<text x="216.3" y="49.4">D2-</text>
<text x="35.5" y="54.3">100R</text>
<text x="36.1" y="58.1">R71</text>
<text x="83.8" y="54.3">100R</text>
<text x="88.2" y="58.1">R81</text>
<text x="133.2" y="54.5">NC</text>
<text x="144.6" y="59.2" transform="rotate(-90 144.6 59.2)">GND</text>
<text x="153.5" y="54.5">NC</text>
<text x="196.7" y="54.5">NC</text>
<text x="208.1" y="59.2" transform="rotate(-90 208.1 59.2)">GND</text>
<text x="217" y="54.5">NC</text>
<text x="251.2" y="54.3">GND</text>
<text x="261.1" y="59.4">J_PWR</text>
<text x="299.1" y="59.4">J_UART_ANA</text>
<text x="35.5" y="63.2">100R</text>
<text x="87.6" y="63.2">100R</text>
<text x="136.2" y="61.9">TPD4E05U06DQAR</text>
<text x="199.7" y="61.9">TPD4E05U06DQAR</text>
<text x="264.3" y="63.2">J5</text>
<text x="306.2" y="63.2">J8</text>
<text x="36.1" y="68.3">R72</text>
<text x="89.5" y="68.3">R82</text>
<text x="142.7" y="68.3">GND</text>
<text x="206.2" y="68.3">GND</text>
<text x="35.5" y="73.4">100R</text>
<text x="88.9" y="73.4">100R</text>
<text x="131.9" y="73.5">NC</text>
<text x="152.2" y="72.1">U21</text>
<text x="152.2" y="73.5">NC</text>
<text x="198" y="73.5">NC</text>
<text x="218.3" y="72.1">U25</text>
<text x="218.3" y="73.5">NC</text>
<text x="291.8" y="77.2">GND</text>
<text x="38.1" y="83.5">100R</text>
<text x="38.7" y="78.4">R73</text>
<text x="87.6" y="83.5">100R</text>
<text x="88.2" y="78.4">R83</text>
<text x="131.2" y="78.6">D1+</text>
<text x="131.2" y="83.7">D1-</text>
<text x="151.5" y="78.6">D2+</text>
<text x="151.5" y="83.7">D2-</text>
<text x="197.2" y="78.6">D1+</text>
<text x="197.2" y="83.7">D1-</text>
<text x="217.6" y="78.6">D2+</text>
<text x="217.6" y="83.7">D2-</text>
<text x="249.9" y="82.2">GND</text>
<text x="38.7" y="87.3">R74</text>
<text x="86.9" y="87.3">R84</text>
<text x="131.9" y="88.8">NC</text>
<text x="152.2" y="88.8">NC</text>
<text x="198" y="88.8">NC</text>
<text x="218.3" y="88.8">NC</text>
<text x="261.2" y="84.8">J_DBG</text>
<text x="266.8" y="88.6">J6</text>
<text x="38.1" y="92.4">100R</text>
<text x="86.3" y="92.4">100R</text>
<text x="143.4" y="93.5" transform="rotate(-90 143.4 93.5)">GND</text>
<text x="209.4" y="93.5" transform="rotate(-90 209.4 93.5)">GND</text>
<text x="302.7" y="92.4">J_IO</text>
<text x="39.9" y="97.5">R75</text>
<text x="86.9" y="97.5">R85</text>
<text x="134.9" y="96.2">TPD4E05U06DQAR</text>
<text x="200.9" y="96.2">TPD4E05U06DQAR</text>
<text x="37.4" y="106.4">R76</text>
<text x="39.3" y="102.6">100R</text>
<text x="86.3" y="102.6">100R</text>
<text x="88.2" y="106.4">R86</text>
<text x="135.7" y="107.8">NC</text>
<text x="141.4" y="102.6">GND</text>
<text x="156" y="106.4">U22</text>
<text x="156.1" y="107.8">NC</text>
<text x="196.7" y="107.8">NC</text>
<text x="207.5" y="102.6">GND</text>
<text x="217" y="106.4">U26</text>
<text x="217" y="107.8">NC</text>
<text x="252.4" y="107.6">GND</text>
<text x="36.8" y="111.5">100R</text>
<text x="87.6" y="111.5">100R</text>
<text x="135" y="112.9">D1+</text>
<text x="155.3" y="112.9">D2+</text>
<text x="196" y="112.9">D1+</text>
<text x="216.3" y="112.9">D2+</text>
<text x="263.7" y="110.2">J_BUS</text>
<text x="291.9" y="114">M3</text>
<text x="292" y="111.5">H1</text>
<text x="34.9" y="116.5">R77</text>
<text x="85.7" y="116.5">R87</text>
<text x="135" y="118">D1-</text>
<text x="155.3" y="118">D2-</text>
<text x="196" y="118">D1-</text>
<text x="216.3" y="118">D2-</text>
<text x="292" y="119.1">H2</text>
<text x="34.3" y="121.6">100R</text>
<text x="85.1" y="121.6">100R</text>
<text x="135.7" y="123.1">NC</text>
<text x="156.1" y="123.1">NC</text>
<text x="196.7" y="123.1">NC</text>
<text x="217" y="123.1">NC</text>
<text x="291.9" y="121.6">M3</text>
<text x="34.3" y="131.8">100R</text>
<text x="34.9" y="126.7">R78</text>
<text x="138.7" y="130.5">TPD4E05U06DQAR</text>
<text x="147.2" y="127.8" transform="rotate(-90 147.2 127.8)">GND</text>
<text x="199.7" y="130.5">TPD4E05U06DQAR</text>
<text x="208.1" y="127.8" transform="rotate(-90 208.1 127.8)">GND</text>
<text x="291.9" y="129.2">M3</text>
<text x="292" y="126.7">H3</text>
<text x="145.3" y="136.9">GND</text>
<text x="206.2" y="136.9">GND</text>
<text x="291.9" y="136.9">M3</text>
<text x="292" y="134.3">H4</text>
<text x="137" y="142.1">NC</text>
<text x="157.3" y="140.7">U23</text>
<text x="157.3" y="142.1">NC</text>
<text x="199.2" y="142.1">NC</text>
<text x="219.5" y="140.7">U27</text>
<text x="219.6" y="142.1">NC</text>
<text x="136.3" y="147.2">D1+</text>
<text x="156.6" y="147.2">D2+</text>
<text x="198.5" y="147.2">D1+</text>
<text x="218.8" y="147.2">D2+</text>
<text x="136.3" y="152.3">D1-</text>
<text x="156.6" y="152.3">D2-</text>
<text x="198.5" y="152.3">D1-</text>
<text x="218.8" y="152.3">D2-</text>
<text x="137" y="157.3">NC</text>
<text x="157.3" y="157.3">NC</text>
<text x="199.2" y="157.3">NC</text>
<text x="219.6" y="157.3">NC</text>
<text x="140" y="164.8">TPD4E05U06DQAR</text>
<text x="148.5" y="162.1" transform="rotate(-90 148.5 162.1)">GND</text>
<text x="202.2" y="164.8">TPD4E05U06DQAR</text>
<text x="210.7" y="162.1" transform="rotate(-90 210.7 162.1)">GND</text>
<text x="146.5" y="171.1">GND</text>
<text x="208.8" y="171.1">GND</text>
</g>
<g font-size="1.3" fill="#0f0f0f">
<text x="44.4" y="40.5">OUT1</text>
<text x="92.7" y="40.5">IN3</text>
<text x="297.3" y="40.5">TX</text>
<text x="124.5" y="44.3">OUT1</text>
<text x="160" y="44.3">OUT3</text>
<text x="297" y="43.1">RX</text>
<text x="44.4" y="50.7">OUT2</text>
<text x="92.7" y="50.7">IN4</text>
<text x="124.5" y="49.4">OUT2</text>
<text x="160" y="49.4">OUT4</text>
<text x="44.4" y="59.6">OUT3</text>
<text x="96.5" y="59.6">RX</text>
<text x="294.7" y="65.9">OUT1</text>
<text x="44.4" y="69.7">OUT4</text>
<text x="97.8" y="69.7">SPI_MISO</text>
<text x="251.4" y="71">SWCLK</text>
<text x="251.7" y="68.5">SWDIO</text>
<text x="294.7" y="68.5">OUT2</text>
<text x="294.7" y="71">OUT3</text>
<text x="251.8" y="76.1">RESET</text>
<text x="253.6" y="73.5">SWO</text>
<text x="294.7" y="73.5">OUT4</text>
<text x="47" y="79.9">TX</text>
<text x="96.5" y="79.9">SWO</text>
<text x="124.9" y="78.6">IN1</text>
<text x="124.9" y="83.7">IN2</text>
<text x="158.7" y="83.7">IN4</text>
<text x="158.7" y="78.6">IN3</text>
<text x="187.9" y="83.7">SWCLK</text>
<text x="188.2" y="78.6">SWDIO</text>
<text x="224.8" y="78.6">SWO</text>
<text x="224.8" y="83.7">RESET</text>
<text x="252.7" y="78.6">BOOT</text>
<text x="296.3" y="81.2">IN2</text>
<text x="296.3" y="78.6">IN1</text>
<text x="296.3" y="83.7">IN3</text>
<text x="47" y="88.8">SPI_SCK</text>
<text x="95.2" y="88.8">SWCLK</text>
<text x="296.3" y="86.2">IN4</text>
<text x="48.2" y="98.9">SPI_MOSI</text>
<text x="95.2" y="98.9">SWDIO</text>
<text x="251.5" y="101.5">SPI_MISO</text>
<text x="251.5" y="98.9">SPI_MOSI</text>
<text x="252.3" y="96.4">SPI_SCK</text>
<text x="45.7" y="107.8">SPI_CS</text>
<text x="96.5" y="107.8">RESET</text>
<text x="253.6" y="104">SPI_CS</text>
<text x="162.5" y="112.9">SPI_SCK</text>
<text x="187.9" y="112.9">BOOT</text>
<text x="43.2" y="118">IN1</text>
<text x="94" y="118">BOOT</text>
<text x="162.5" y="118">SPI_MOSI</text>
<text x="43.2" y="128.1">IN2</text>
<text x="124.5" y="147.2">SPI_MISO</text>
<text x="163.8" y="147.2">TX</text>
<text x="126.6" y="152.3">SPI_CS</text>
<text x="163.8" y="152.3">RX</text>
</g>
<g font-size="1.3" fill="#a90000">
<text x="133.3" y="41.4">10</text>
<text x="154.2" y="41.4">7</text>
<text x="196.8" y="41.4">10</text>
<text x="217.7" y="41.4">7</text>
<text x="262.8" y="40.5">1</text>
<text x="303.4" y="40.5">1</text>
<text x="133.9" y="46.5">1</text>
<text x="154.2" y="46.5">4</text>
<text x="197.4" y="46.5">1</text>
<text x="217.7" y="46.5">4</text>
<text x="262.8" y="43">2</text>
<text x="262.8" y="45.6">3</text>
<text x="303.4" y="43">2</text>
<text x="303.4" y="45.6">3</text>
<text x="133.9" y="51.6">2</text>
<text x="154.2" y="51.6">5</text>
<text x="197.4" y="51.6">2</text>
<text x="217.7" y="51.6">5</text>
<text x="262.8" y="48.1">4</text>
<text x="262.8" y="50.7">5</text>
<text x="262.8" y="53.2">6</text>
<text x="303.4" y="48.1">4</text>
<text x="303.4" y="50.7">5</text>
<text x="303.4" y="53.2">6</text>
<text x="133.9" y="56.7">9</text>
<text x="146.8" y="57.9" transform="rotate(-90 146.8 57.9)">3</text>
<text x="154.2" y="56.7">6</text>
<text x="197.4" y="56.7">9</text>
<text x="210.3" y="57.9" transform="rotate(-90 210.3 57.9)">3</text>
<text x="217.7" y="56.7">6</text>
<text x="262.8" y="55.7">7</text>
<text x="303.4" y="55.7">7</text>
<text x="261.5" y="65.9">1</text>
<text x="303.4" y="65.9">1</text>
<text x="261.5" y="68.4">2</text>
<text x="261.5" y="71">3</text>
<text x="303.4" y="68.4">2</text>
<text x="303.4" y="71">3</text>
<text x="132" y="75.7">10</text>
<text x="152.9" y="75.7">7</text>
<text x="198.1" y="75.7">10</text>
<text x="219" y="75.7">7</text>
<text x="261.5" y="73.5">4</text>
<text x="261.5" y="76.1">5</text>
<text x="303.4" y="73.5">4</text>
<text x="303.4" y="76.1">5</text>
<text x="132.6" y="80.8">1</text>
<text x="152.9" y="80.8">4</text>
<text x="198.7" y="80.8">1</text>
<text x="219" y="80.8">4</text>
<text x="261.5" y="78.6">6</text>
<text x="261.5" y="81.1">7</text>
<text x="303.4" y="78.6">6</text>
<text x="303.4" y="81.1">7</text>
<text x="303.4" y="83.7">8</text>
<text x="132.6" y="85.9">2</text>
<text x="152.9" y="85.9">5</text>
<text x="198.7" y="85.9">2</text>
<text x="219" y="85.9">5</text>
<text x="302.8" y="88.8">10</text>
<text x="303.4" y="86.2">9</text>
<text x="132.6" y="91">9</text>
<text x="145.6" y="92.2" transform="rotate(-90 145.6 92.2)">3</text>
<text x="152.9" y="91">6</text>
<text x="198.7" y="91">9</text>
<text x="211.6" y="92.2" transform="rotate(-90 211.6 92.2)">3</text>
<text x="219" y="91">6</text>
<text x="264.1" y="91.3">1</text>
<text x="264.1" y="93.8">2</text>
<text x="264.1" y="96.4">3</text>
<text x="264.1" y="98.9">4</text>
<text x="264.1" y="101.5">5</text>
<text x="264.1" y="104">6</text>
<text x="264.1" y="106.5">7</text>
<text x="135.8" y="110">10</text>
<text x="156.7" y="110">7</text>
<text x="196.8" y="110">10</text>
<text x="217.7" y="110">7</text>
<text x="136.4" y="115.1">1</text>
<text x="156.7" y="115.1">4</text>
<text x="197.4" y="115.1">1</text>
<text x="217.7" y="115.1">4</text>
<text x="136.4" y="120.2">2</text>
<text x="136.4" y="125.3">9</text>
<text x="156.7" y="120.2">5</text>
<text x="156.7" y="125.3">6</text>
<text x="197.4" y="120.2">2</text>
<text x="197.4" y="125.3">9</text>
<text x="217.7" y="120.2">5</text>
<text x="217.7" y="125.3">6</text>
<text x="149.4" y="126.5" transform="rotate(-90 149.4 126.5)">3</text>
<text x="210.3" y="126.5" transform="rotate(-90 210.3 126.5)">3</text>
<text x="137.1" y="144.3">10</text>
<text x="137.7" y="149.4">1</text>
<text x="158" y="149.4">4</text>
<text x="158" y="144.3">7</text>
<text x="199.3" y="144.3">10</text>
<text x="199.9" y="149.4">1</text>
<text x="220.2" y="149.4">4</text>
<text x="220.2" y="144.3">7</text>
<text x="137.7" y="154.5">2</text>
<text x="158" y="154.5">5</text>
<text x="199.9" y="154.5">2</text>
<text x="220.2" y="154.5">5</text>
<text x="137.7" y="159.5">9</text>
<text x="150.7" y="160.8" transform="rotate(-90 150.7 160.8)">3</text>
<text x="158" y="159.5">6</text>
<text x="199.9" y="159.5">9</text>
<text x="212.9" y="160.8" transform="rotate(-90 212.9 160.8)">3</text>
<text x="220.2" y="159.5">6</text>
</g>
<g font-size="1.3" fill="#0000c2">
<text x="20" y="255.2">Signal path: header -&gt; TVS -&gt; 100R series -&gt; translator / circuit.</text>
<text x="20" y="260.3">DUT rails and VIO are probed on J_PWR / J_DBG pins (no separate test points).</text>
</g>
</svg>
